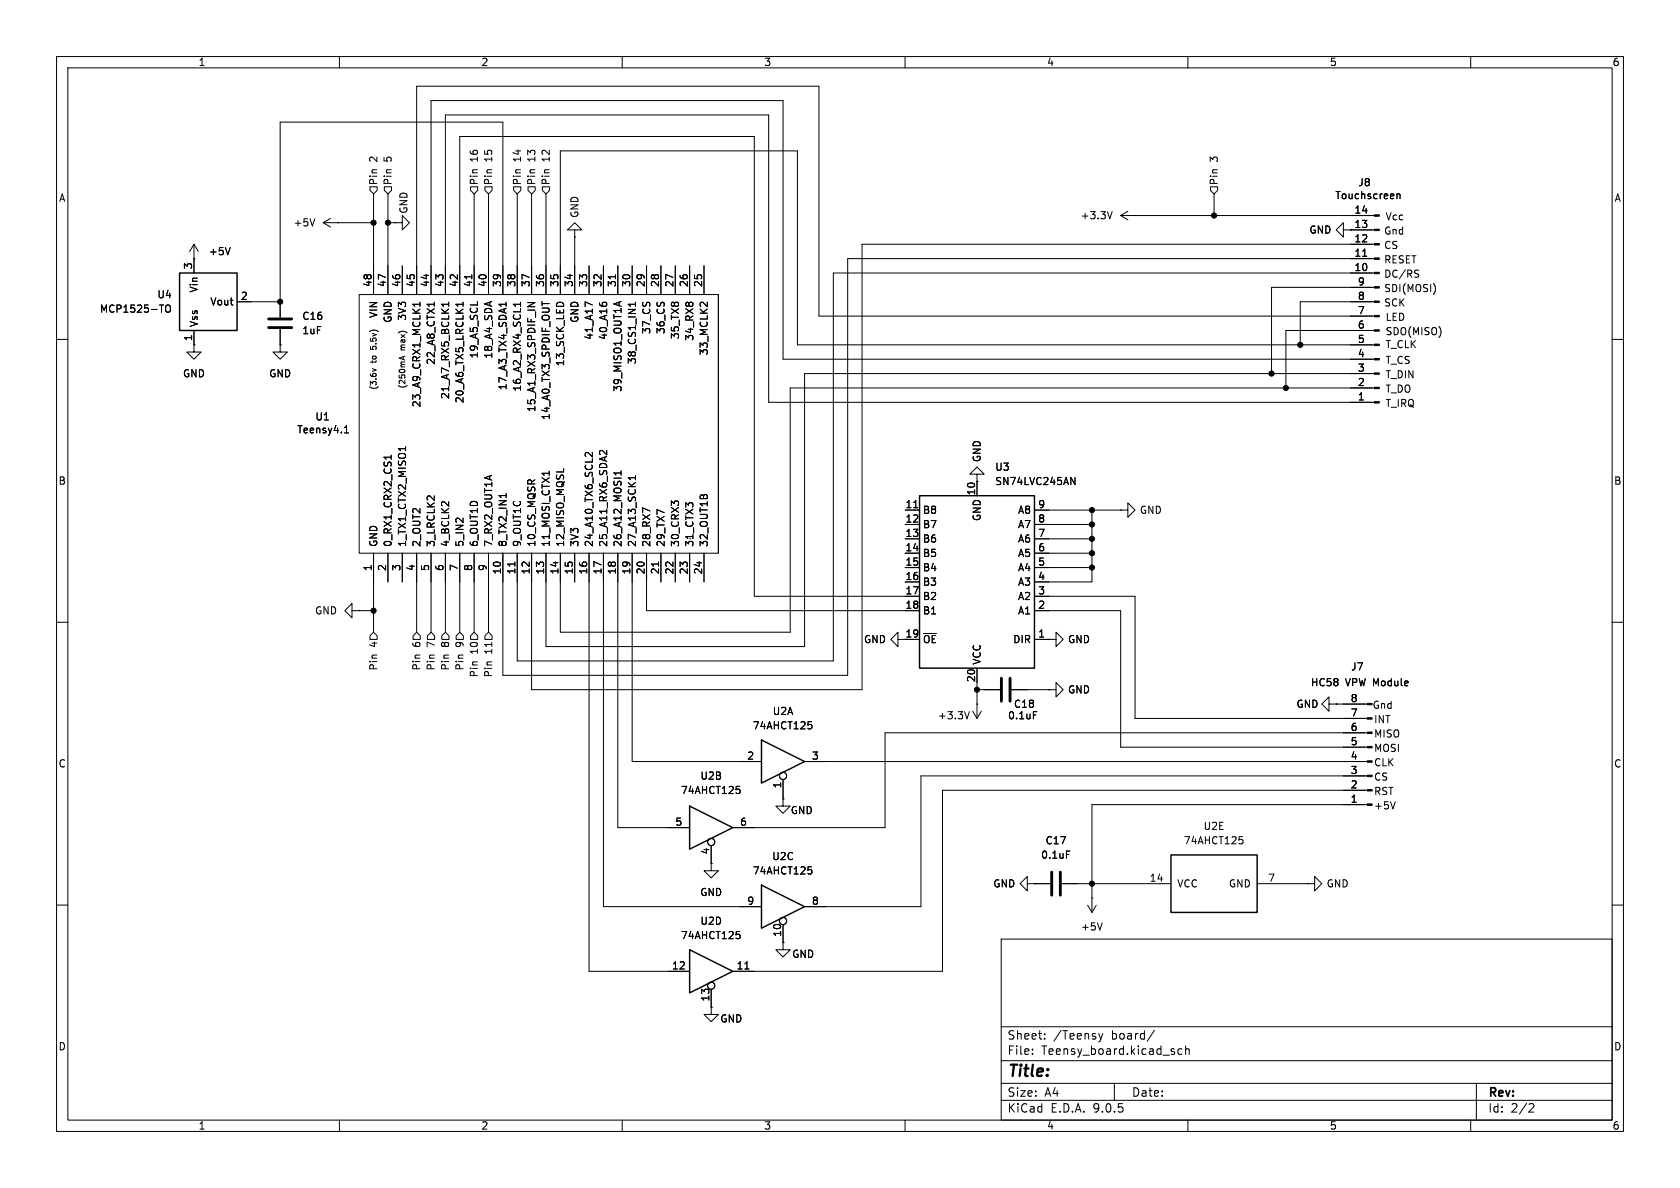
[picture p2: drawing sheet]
<svg xmlns="http://www.w3.org/2000/svg" width="297mm" height="210mm" viewBox="0 0 297 210" stroke-linecap="round" stroke-linejoin="round" font-family="sans-serif">
<g fill="none" stroke="#000" stroke-width=".18">
<path d="M10 10h277v190h-277zM12 12h273v186h-273zM60 10v2M110 10v2M160 10v2M210 10v2M260 10v2M55.6 38.7l-.4 1.2M57.1 39.4l1.3 .7M57.1 39.4h8.9M58.4 38.6l-1.3 .8M59.7 39.4h.1"/>
<path d="M65.4 33h1.3v.7l-.7 .6-.6-.6zM66 34.3v17.8M67.9 33h1.3v.7l-.6 .6-.7-.6zM68.6 39.4h1.2M68.6 34.3v17.8M69.8 39.4h1.3v-1.3l1.3 1.3-1.3 1.2v-1.2M69.8 39.4h.1M83.2 33h1.3v.7l-.7 .6-.6-.6zM83.8 34.3v17.8M85.7 33h1.3v.7l-.6 .6-.7-.6zM86.4 34.3v17.8M90.8 33h1.3v.7l-.7 .6-.6-.6z"/>
<path d="M91.4 34.3v17.8M93.3 33h1.3v.7l-.6 .6-.7-.6zM94 34.3v17.8M95.9 33h1.3v.7l-.7 .6-.6-.6zM96.5 34.3v17.8M196.6 37.4l-.4 1.3M198.1 38.1l1.3 .8M198.1 38.1h44.9M199.4 37.3l-1.3 .8M200.7 38.1h.1M214 33h1.3v.7l-.7 .6-.6-.6zM214.6 34.3v3.8"/>
<path d="M247 34.3v.8M247 34.4l.1-.1h.3l.1 .8M29.3 54.1l.3-.2a.43 .43 0 0 1 .5 .4v.5a.42 .42 0 0 1-.4 .4 .42 .42 0 0 1-.4-.4zM34.3 45.7h.1M34.3 43.2l-.8 1.3M34.3 43.2l.8 1.3M34.3 43.2v5.1M34.3 58.4v2.6M40.7 43.8l-.4 1.2M41.9 53.3h7.6M49.5 58.2v2.8M63.5 52.1h63.5v45.7h-63.5z"/>
<path d="M71.1 47v5.1M73.7 52.1v-36.9h71.1v40.7h98.2M74.2 53.4v.8M74.2 53.8h-1.2l.3 .4M76.2 52.1v-34.3h62.2v45.7h104.6M76.8 53.4v.8M78.7 52.1v-31.8h57.2v50.8h107.1M79.3 53.8h-1.3l.4 .4M79.3 53.4v.8M81.3 52.1v-28h52v81.3h29.3M81.9 53.8h-1.3l.4 .4M81.9 53.4v.8"/>
<path d="M83.4 48.6v.7M84.4 53.3v.6M88.9 52.1v-30.5h-39.4v34.5M89.5 53.4v.8M89.5 53.8h-1.3l.2 .1M92 53.8h-1.3l.4 .4M92 53.4v.8M93.3 53.5h1.3l-1.3 .7M95.8 53.3v.7M99.1 52.1v-25.4h41.9v34.3h102M101.6 40.6h1.3l-1.3-1.2-1.3 1.2h1.3v1.3M101.6 41.9h.1"/>
<path d="M101.6 41.9v10.2M104.1 47v5.1M104.7 53.9l-1.3-.5v.8M106.5 53.5l.2-.1 .5 .1M106.7 47v5.1M108.8 48.6v.7M109.2 47v5.1M109.4 53.4v.6M109.8 53.3l-1.3 .4M111.8 47v5.1M112.3 53.4v.8M112.3 53.8h-1.2l.3 .4"/>
<path d="M114.3 47v5.1M116.8 47v5.1M119.4 47v5.1M121.9 47v5.1M124.5 47v5.1M125 53.4v.8l-.7-.7-.3-.1-.2 .1M127 52.1v45.7M237.5 40.6v-1.2l-1.3 1.2 1.3 1.3v-1.3h1.3M238.8 40.6h.1M238.8 40.6h4.2M240.9 45.3h.7M243 58.4h-15.7v10.2"/>
<path d="M243 53.3h-13.1v7.7M243 50.8h-18.2v15.2M243 48.3h-95.7v68.5h-55.9v-19M243 45.7h-93.1v73.7h-61v-21.6M243 43.2h-90.6v78.7h-58.4v-24.1M250.6 48.4l.2 .3-.2 .3M250.6 47.7l.2 .1M253.7 50.7v.8M10 60h2M34.3 61v1.2h1.3l-1.3 1.3-1.3-1.3h1.3M34.3 61h.1M49.5 61v1.2h1.3l-1.3 1.3-1.2-1.3h1.2"/>
<path d="M49.5 61h.1M60.9 76.5h.7M60.9 75.6l.4-.3v1.2M65.8 65.2l.7 .2M71.3 63.1v.4M71.6 63l-1 .3 1 .3M71.7 79v.7M104.7 80v.8l-.9-.8-.3 .1-.1 .4M107.3 79.6v.8l-.9-.8-.4 .1v.5M243 68.6h-103.3v43.2h-40.6v-14M243 66h-100.8v48.3h-45.7v-16.5M285 60h2"/>
<path d="M66 97.8v14M68.6 97.8v5.1M69.2 80.5v.7M69.2 80.8h-1.3l.3 .3M71.1 97.8v5.1M73.7 97.8v14M76.2 97.8v14M78.7 97.8v14M81.3 97.8v14M83.8 97.8v14M86.4 97.8v14M89.5 87.2v.8"/>
<path d="M91 99.4v.7M97.1 83.3v.7M101.6 97.8v5.1M104.1 97.8v73.9h17.8M106.7 97.8v62.5h27.9M109.2 97.8v48.5h12.7M109.8 83.2v.8M109.8 83.6h-1.3l.4 .4M111.8 97.8v36.8h22.8M112.3 84.1v.7M112.3 84.5h-1.2l.3 .3M114.3 97.8v10.2h48.3"/>
<path d="M114.9 90.3l-1.3-.5v.8M116.4 99.4v.7M116.8 97.8v5.1M119.4 97.8v5.1M121.9 97.8v5.1M124.5 97.8v5.1M160 97.8h2.6M160 95.3h2.6M160 92.7h2.6M160 90.2h2.6M161.5 89.8h.8M172.7 83.8h1.3l-1.3-1.2-1.3 1.2h1.3v1.3"/>
<path d="M172.7 85.1h.1M172.7 85.1v2.5M182.9 97.8h10.1M182.9 95.3h10.1M182.9 92.7h10.1M182.9 90.2h15.2M189.3 84.4l.7 1.3v-1.3M193 90.2v12.7h-10.1M198.1 90.2h1.3v-1.3l1.3 1.3-1.3 1.2v-1.2M198.1 90.2h.1M10 110h2M62.2 108v-1.3l-1.2 1.3 1.2 1.2v-1.2h1.3"/>
<path d="M63.5 108h.1M63.5 108h2.5M65.4 112.4l.6-.6 .7 .6v.6h-1.3zM73.7 111.8l.6 .6v.6h-1.3v-.6zM75.6 112.4l.6-.6 .6 .6v.6h-1.2zM78.7 111.8l.7 .6v.6h-1.3v-.6zM81.3 111.8l.6 .6v.6h-1.3v-.6zM83.2 112.4l.6-.6 .7 .6v.6h-1.3zM86.4 111.8l.6 .6v.6h-1.3v-.6zM158.7 113v-1.2l-1.2 1.2 1.2 1.3v-1.3h3.9M160 102.9h2.6M160 100.3h2.6"/>
<path d="M172.7 118.1v8.9M182.9 108h15.2v24.1h43.6M182.9 105.4h17.8v21.6h41M182.9 113h2.5M182.9 100.3h10.1M185.4 113h1.3v-1.2l1.3 1.2-1.3 1.3v-1.3M185.4 113h.1M285 110h2M130.2 139h.6M130.3 139.5h.3l.2 .2-.1 .5-.4 .1M138.4 137.8v3.4M142.2 134.6h99.5"/>
<path d="M142.9 127.6h.6M143 128.1h.3l.2 .2-.1 .5h-.4M171.4 125.8l-.4 1.3M172 125.7l.7 1.3M172.7 124.5h.1M172.7 121.9h4.1M173.5 125.7l-.8 1.3M178.8 121.9h6.6M182.7 125.8h.6M185.4 121.9h1.3v-1.2l1.3 1.2-1.3 1.3v-1.3M185.4 121.9h.1M234.9 124.5v-1.3l-1.2 1.3 1.2 1.2v-1.2h1.3"/>
<path d="M236.2 124.5h.1M236.2 124.5h5.5M241.7 139.7h-75.1v32h-37.1M241.7 137.2h-78.9v23.1h-20.6M241.7 129.5h-85.2v16.8h-27M125.7 152.7v1.2h1.3l-1.3 1.3-1.2-1.3h1.2M125.7 152.7h.1M125.7 149.5v3.2M138.4 141.2v1.3h1.3l-1.3 1.3-1.2-1.3h1.2M138.4 141.2h.1M142.9 153.2h.6M143 153.7h.3l.2 .3-.1 .4-.4 .1"/>
<path d="M181.6 156.2v-1.3l-1.3 1.3 1.3 1.3v-1.3h1.3M182.9 156.2h.1M182.9 156.2h2.8M187.7 156.2h19.3M188.5 150.4h.6M193 158.8h.1M219.1 147.9h.6M219.2 148.4h.3l.2 .2v.4l-.5 .2M222.2 156.2h8.9M231.1 156.2h1.3v-1.3l1.3 1.3-1.3 1.3v-1.3M231.1 156.2h.1M241.7 142.2h-48.7v19.1"/>
<path d="M246.7 141.7l-.4 1.3M10 160h2M125.7 178.1v1.2h1.3l-1.3 1.3-1.2-1.3h1.2M125.7 178.1h.1M125.7 174.9v3.2M130.2 164.7h.6M130.3 165.1h.3l.2 .3-.1 .5h-.4M131.7 171.3h.7M138.4 166.6v1.3h1.3l-1.3 1.3-1.2-1.3h1.2M138.4 166.6h.1M138.4 163.4v3.2M177 166h108v32h-108z"/>
<path d="M192.3 160l.7 1.3M193.8 160l-.8 1.3M194.9 163.1l-.5 1.3M285 160h2M60 198v2M110 198v2M160 198v2M177 194.5h108M177 191.5h108M177 187.5h108M177 181.5h108M182.5 186.3v.1"/>
<path d="M182.5 185.5v.1M184.7 183.6v.1M184.7 182.8v.1M194.2 182.7l.4 1M194.6 183.7l-.1 .4-.3 .1M195 182.7l-.4 1M197 191.5v3M204.1 182.1l-1.3 2M209 185.5l-.5-.1-.3 .3v.4l.2 .2h.6M209.6 185.5l.2-.1 .4 .1v.9M209.6 184.9v1.5M210 198v2"/>
<path d="M260 198v2M261 191.5v6.5M270.5 195.1l.5 .1 .2 .3-1 1.1h1"/>
<circle cx="138.4" cy="137.2" r=".63"/>
<circle cx="125.7" cy="148.8" r=".63"/>
<circle cx="125.7" cy="174.2" r=".63"/>
<circle cx="138.4" cy="162.8" r=".63"/>
</g>
<path d="M47.5 56.4h4.1M47.5 57.9h4.1M177 119.9v4.1M178.6 119.9v4.1M185.9 154.2v4M187.5 154.2v4" fill="none" stroke="#000" stroke-width=".51"/>
<path d="M31.7 48.3h10.2v10.1h-10.2zM162.6 87.6h20.3v30.5h-20.3zM134.6 130.8l7.6 3.8-7.6 3.8zM121.9 142.5l7.6 3.8-7.6 3.8zM134.6 156.5l7.6 3.8-7.6 3.8zM207 151.1h15.2v10.2h-15.2zM121.9 167.9l7.6 3.8-7.6 3.8z" fill="none" stroke="#000" stroke-width=".25"/>
<g fill="#000" stroke="#000" stroke-width=".18">
<path d="M243 38h.8v.2h-.8zM243 58.3h.8v.2h-.8zM243 55.8h.8v.2h-.8zM243 53.2h.8v.3h-.8zM243 50.7h.8v.2h-.8zM243 48.1h.8v.3h-.8zM243 45.6h.8v.2h-.8zM243 43.1h.8v.2h-.8zM243 40.5h.8v.3h-.8zM243 71h.8v.2h-.8zM243 68.5h.8v.2h-.8zM243 65.9h.8v.3h-.8z"/>
<path d="M243 63.4h.8v.2h-.8zM243 60.8h.8v.3h-.8zM241.7 139.6h.9v.2h-.9zM241.7 137h.9v.3h-.9zM241.7 134.5h.9v.2h-.9zM241.7 132h.9v.2h-.9zM241.7 129.4h.9v.3h-.9zM241.7 126.9h.9v.2h-.9zM241.7 124.3h.9v.3h-.9zM241.7 142.1h.9v.3h-.9z"/>
<circle cx="66" cy="39.4" r=".46"/>
<circle cx="68.6" cy="39.4" r=".46"/>
<circle cx="214.6" cy="38.1" r=".46"/>
<circle cx="49.5" cy="53.3" r=".46"/>
<circle cx="224.8" cy="66" r=".46"/>
<circle cx="227.3" cy="68.6" r=".46"/>
<circle cx="229.9" cy="61" r=".46"/>
<circle cx="193" cy="97.8" r=".46"/>
<circle cx="193" cy="90.2" r=".46"/>
<circle cx="193" cy="92.7" r=".46"/>
<circle cx="193" cy="95.3" r=".46"/>
<circle cx="66" cy="108" r=".46"/>
<circle cx="193" cy="100.3" r=".46"/>
<circle cx="172.7" cy="121.9" r=".46"/>
<circle cx="193" cy="156.2" r=".46"/>
</g>
<text font-size="2.8" x="178" y="190.9">Title:</text>
<g font-size="2.1">
<text x="178" y="184">Sheet:</text>
<text x="186.2" y="184">/Teensy</text>
<text x="196.5" y="184">board/</text>
<text x="178" y="186.7">File:</text>
<text x="184.1" y="186.7">Teensy_board.kicad_sch</text>
<text x="178" y="196.9">KiCad</text>
<text x="178" y="194.1">Size:</text>
<text x="184.7" y="194.1">A4</text>
<text x="185.7" y="196.9">E.D.A.</text>
<text x="193.3" y="196.9">9.0.5</text>
<text x="200" y="194.1">Date:</text>
<text x="263" y="194.3">Rev:</text>
<text x="263" y="196.9">Id:</text>
<text x="267.1" y="196.9">2/2</text>
</g>
<g font-size="1.8">
<text x="35" y="11.9">1</text>
<text x="85" y="11.9">2</text>
<text x="135" y="11.9">3</text>
<text x="185" y="11.9">4</text>
<text x="235" y="11.9">5</text>
<text x="285" y="11.9">6</text>
<text x="66.9" y="28.6" transform="rotate(-90 66.9 28.6)">2</text>
<text x="69.4" y="28.6" transform="rotate(-90 69.4 28.6)">5</text>
<text x="84.7" y="28.6" transform="rotate(-90 84.7 28.6)">16</text>
<text x="87.2" y="28.6" transform="rotate(-90 87.2 28.6)">15</text>
<text x="92.3" y="28.6" transform="rotate(-90 92.3 28.6)">14</text>
<text x="94.8" y="28.6" transform="rotate(-90 94.8 28.6)">13</text>
<text x="97.4" y="28.6" transform="rotate(-90 97.4 28.6)">12</text>
<text x="215.5" y="28.6" transform="rotate(-90 215.5 28.6)">3</text>
<text x="10.3" y="35.9">A</text>
<text x="66.9" y="32.8" transform="rotate(-90 66.9 32.8)">Pin</text>
<text x="69.4" y="32.8" transform="rotate(-90 69.4 32.8)">Pin</text>
<text x="84.7" y="32.8" transform="rotate(-90 84.7 32.8)">Pin</text>
<text x="87.2" y="32.8" transform="rotate(-90 87.2 32.8)">Pin</text>
<text x="92.3" y="32.8" transform="rotate(-90 92.3 32.8)">Pin</text>
<text x="94.8" y="32.8" transform="rotate(-90 94.8 32.8)">Pin</text>
<text x="97.4" y="32.8" transform="rotate(-90 97.4 32.8)">Pin</text>
<text x="215.5" y="32.8" transform="rotate(-90 215.5 32.8)">Pin</text>
<text x="236" y="35.4">Touchscreen</text>
<text x="240" y="33.1">J8</text>
<text x="285.3" y="35.9">A</text>
<text x="51.8" y="40.2">+5V</text>
<text x="72.2" y="37.9" transform="rotate(-90 72.2 37.9)">GND</text>
<text x="102.5" y="38.6" transform="rotate(-90 102.5 38.6)">GND</text>
<text x="191" y="39">+3.3V</text>
<text x="231.4" y="41.5">GND</text>
<text x="239.4" y="40.4">13</text>
<text x="239.4" y="37.8">14</text>
<text x="244.6" y="41.6">Gnd</text>
<text x="244.9" y="39">Vcc</text>
<text x="34" y="47.7" transform="rotate(-90 34 47.7)">3</text>
<text x="36.8" y="45.3">+5V</text>
<text x="239.4" y="45.5">11</text>
<text x="239.4" y="42.9">12</text>
<text x="244.6" y="44.1">CS</text>
<text x="244.6" y="46.6">RESET</text>
<text x="27.7" y="52.9">U4</text>
<text x="35.2" y="51.8" transform="rotate(-90 35.2 51.8)">Vin</text>
<text x="42.5" y="53.1">2</text>
<text x="65.8" y="50.8" transform="rotate(-90 65.8 50.8)">48</text>
<text x="68.3" y="50.8" transform="rotate(-90 68.3 50.8)">47</text>
<text x="70.9" y="50.8" transform="rotate(-90 70.9 50.8)">46</text>
<text x="73.4" y="50.8" transform="rotate(-90 73.4 50.8)">45</text>
<text x="75.9" y="50.8" transform="rotate(-90 75.9 50.8)">44</text>
<text x="78.5" y="50.8" transform="rotate(-90 78.5 50.8)">43</text>
<text x="81" y="50.8" transform="rotate(-90 81 50.8)">42</text>
<text x="83.6" y="50.8" transform="rotate(-90 83.6 50.8)">41</text>
<text x="86.1" y="50.8" transform="rotate(-90 86.1 50.8)">40</text>
<text x="88.6" y="50.8" transform="rotate(-90 88.6 50.8)">39</text>
<text x="91.2" y="50.8" transform="rotate(-90 91.2 50.8)">38</text>
<text x="93.7" y="50.8" transform="rotate(-90 93.7 50.8)">37</text>
<text x="96.3" y="50.8" transform="rotate(-90 96.3 50.8)">36</text>
<text x="98.8" y="50.8" transform="rotate(-90 98.8 50.8)">35</text>
<text x="101.3" y="50.8" transform="rotate(-90 101.3 50.8)">34</text>
<text x="103.9" y="50.8" transform="rotate(-90 103.9 50.8)">33</text>
<text x="106.4" y="50.8" transform="rotate(-90 106.4 50.8)">32</text>
<text x="109" y="50.8" transform="rotate(-90 109 50.8)">31</text>
<text x="111.5" y="50.8" transform="rotate(-90 111.5 50.8)">30</text>
<text x="114" y="50.8" transform="rotate(-90 114 50.8)">29</text>
<text x="116.6" y="50.8" transform="rotate(-90 116.6 50.8)">28</text>
<text x="119.1" y="50.8" transform="rotate(-90 119.1 50.8)">27</text>
<text x="121.7" y="50.8" transform="rotate(-90 121.7 50.8)">26</text>
<text x="124.2" y="50.8" transform="rotate(-90 124.2 50.8)">25</text>
<text x="239.4" y="48">10</text>
<text x="240" y="53.1">8</text>
<text x="240" y="50.5">9</text>
<text x="244.6" y="49.2">DC/RS</text>
<text x="244.6" y="51.7">SDI(MOSI)</text>
<text x="17.6" y="55.5">MCP1525-TO</text>
<text x="35.2" y="57.9" transform="rotate(-90 35.2 57.9)">Vss</text>
<text x="37.1" y="54.2">Vout</text>
<text x="53.3" y="59.3">1uF</text>
<text x="53.3" y="56.7">C16</text>
<text x="66.9" y="56.3" transform="rotate(-90 66.9 56.3)">VIN</text>
<text x="69.4" y="57.2" transform="rotate(-90 69.4 57.2)">GND</text>
<text x="72" y="56.8" transform="rotate(-90 72 56.8)">3V3</text>
<text x="102.5" y="57.2" transform="rotate(-90 102.5 57.2)">GND</text>
<text x="115.2" y="59.2" transform="rotate(-90 115.2 59.2)">37_CS</text>
<text x="117.7" y="59.2" transform="rotate(-90 117.7 59.2)">36_CS</text>
<text x="240" y="58.2">6</text>
<text x="240" y="55.6">7</text>
<text x="244.6" y="54.3">SCK</text>
<text x="244.9" y="56.8">LED</text>
<text x="244.9" y="59.3">SDO(MISO)</text>
<text x="34" y="60.4" transform="rotate(-90 34 60.4)">1</text>
<text x="77.1" y="64.6" transform="rotate(-90 77.1 64.6)">22_A8_CTX1</text>
<text x="84.7" y="63.4" transform="rotate(-90 84.7 63.4)">19_A5_SCL</text>
<text x="87.2" y="63.5" transform="rotate(-90 87.2 63.5)">18_A4_SDA</text>
<text x="99.9" y="64.8" transform="rotate(-90 99.9 64.8)">13_SCK_LED</text>
<text x="105" y="60.2" transform="rotate(-90 105 60.2)">41_A17</text>
<text x="107.5" y="60.2" transform="rotate(-90 107.5 60.2)">40_A16</text>
<text x="112.6" y="64.5" transform="rotate(-90 112.6 64.5)">38_CS1_IN1</text>
<text x="120.2" y="60.1" transform="rotate(-90 120.2 60.1)">35_TX8</text>
<text x="122.8" y="60.4" transform="rotate(-90 122.8 60.4)">34_RX8</text>
<text x="125.3" y="62.9" transform="rotate(-90 125.3 62.9)">33_MCLK2</text>
<text x="240" y="65.8">3</text>
<text x="240" y="63.2">4</text>
<text x="240" y="60.7">5</text>
<text x="244.9" y="64.4">T_CS</text>
<text x="244.9" y="61.6">T_CLK</text>
<text x="32.3" y="66.9">GND</text>
<text x="47.5" y="66.9">GND</text>
<text x="79.6" y="70.6" transform="rotate(-90 79.6 70.6)">21_A7_RX5_BCLK1</text>
<text x="82.1" y="71.4" transform="rotate(-90 82.1 71.4)">20_A6_TX5_LRCLK1</text>
<text x="89.8" y="69.1" transform="rotate(-90 89.8 69.1)">17_A3_TX4_SDA1</text>
<text x="92.3" y="69.3" transform="rotate(-90 92.3 69.3)">16_A2_RX4_SCL1</text>
<text x="110.1" y="69.4" transform="rotate(-90 110.1 69.4)">39_MISO1_OUT1A</text>
<text x="240" y="70.9">1</text>
<text x="240" y="68.3">2</text>
<text x="244.9" y="69.5">T_DO</text>
<text x="244.9" y="67">T_DIN</text>
<text x="52.4" y="76.8">Teensy4.1</text>
<text x="55.7" y="74.5">U1</text>
<text x="74.5" y="72.1" transform="rotate(-90 74.5 72.1)">23_A9_CRX1_MCLK1</text>
<text x="94.8" y="72.9" transform="rotate(-90 94.8 72.9)">15_A1_RX3_SPDIF_IN</text>
<text x="97.4" y="74.3" transform="rotate(-90 97.4 74.3)">14_A0_TX3_SPDIF_OUT</text>
<text x="244.9" y="72">T_IRQ</text>
<text x="173.6" y="81.8" transform="rotate(-90 173.6 81.8)">GND</text>
<text x="175.8" y="83.4">U3</text>
<text x="10.3" y="85.9">B</text>
<text x="160" y="89.9">11</text>
<text x="172.5" y="87.7" transform="rotate(-90 172.5 87.7)">10</text>
<text x="175.8" y="86">SN74LVC245AN</text>
<text x="183.4" y="89.9">9</text>
<text x="285.3" y="85.9">B</text>
<text x="160" y="95">13</text>
<text x="160" y="92.5">12</text>
<text x="163.1" y="93.6">B7</text>
<text x="163.1" y="91">B8</text>
<text x="173.6" y="92.2" transform="rotate(-90 173.6 92.2)">GND</text>
<text x="179.9" y="93.6">A7</text>
<text x="179.9" y="91">A8</text>
<text x="183.4" y="95">7</text>
<text x="183.4" y="92.5">8</text>
<text x="201.4" y="91">GND</text>
<text x="65.8" y="101" transform="rotate(-90 65.8 101)">1</text>
<text x="66.9" y="96.8" transform="rotate(-90 66.9 96.8)">GND</text>
<text x="68.3" y="101" transform="rotate(-90 68.3 101)">2</text>
<text x="69.4" y="96.8" transform="rotate(-90 69.4 96.8)">0_RX1_CRX2_CS1</text>
<text x="70.9" y="101" transform="rotate(-90 70.9 101)">3</text>
<text x="72" y="96.8" transform="rotate(-90 72 96.8)">1_TX1_CTX2_MISO1</text>
<text x="73.4" y="101" transform="rotate(-90 73.4 101)">4</text>
<text x="74.5" y="96.8" transform="rotate(-90 74.5 96.8)">2_OUT2</text>
<text x="75.9" y="101" transform="rotate(-90 75.9 101)">5</text>
<text x="77.1" y="96.8" transform="rotate(-90 77.1 96.8)">3_LRCLK2</text>
<text x="78.5" y="101" transform="rotate(-90 78.5 101)">6</text>
<text x="79.6" y="96.8" transform="rotate(-90 79.6 96.8)">4_BCLK2</text>
<text x="81" y="101" transform="rotate(-90 81 101)">7</text>
<text x="82.1" y="96.8" transform="rotate(-90 82.1 96.8)">5_IN2</text>
<text x="83.6" y="101" transform="rotate(-90 83.6 101)">8</text>
<text x="84.7" y="96.8" transform="rotate(-90 84.7 96.8)">6_OUT1D</text>
<text x="86.1" y="101" transform="rotate(-90 86.1 101)">9</text>
<text x="87.2" y="96.8" transform="rotate(-90 87.2 96.8)">7_RX2_OUT1A</text>
<text x="88.6" y="101.6" transform="rotate(-90 88.6 101.6)">10</text>
<text x="89.8" y="96.8" transform="rotate(-90 89.8 96.8)">8_TX2_IN1</text>
<text x="91.2" y="101.6" transform="rotate(-90 91.2 101.6)">11</text>
<text x="92.3" y="96.8" transform="rotate(-90 92.3 96.8)">9_OUT1C</text>
<text x="93.7" y="101.6" transform="rotate(-90 93.7 101.6)">12</text>
<text x="94.8" y="96.8" transform="rotate(-90 94.8 96.8)">10_CS_MQSR</text>
<text x="96.3" y="101.6" transform="rotate(-90 96.3 101.6)">13</text>
<text x="97.4" y="96.8" transform="rotate(-90 97.4 96.8)">11_MOSI_CTX1</text>
<text x="98.8" y="101.6" transform="rotate(-90 98.8 101.6)">14</text>
<text x="99.9" y="96.8" transform="rotate(-90 99.9 96.8)">12_MISO_MQSL</text>
<text x="101.3" y="101.6" transform="rotate(-90 101.3 101.6)">15</text>
<text x="102.5" y="96.8" transform="rotate(-90 102.5 96.8)">3V3</text>
<text x="103.9" y="101.6" transform="rotate(-90 103.9 101.6)">16</text>
<text x="105" y="96.8" transform="rotate(-90 105 96.8)">24_A10_TX6_SCL2</text>
<text x="106.4" y="101.6" transform="rotate(-90 106.4 101.6)">17</text>
<text x="107.5" y="96.8" transform="rotate(-90 107.5 96.8)">25_A11_RX6_SDA2</text>
<text x="109" y="101.6" transform="rotate(-90 109 101.6)">18</text>
<text x="110.1" y="96.8" transform="rotate(-90 110.1 96.8)">26_A12_MOSI1</text>
<text x="111.5" y="101.6" transform="rotate(-90 111.5 101.6)">19</text>
<text x="112.6" y="96.8" transform="rotate(-90 112.6 96.8)">27_A13_SCK1</text>
<text x="114" y="101.6" transform="rotate(-90 114 101.6)">20</text>
<text x="115.2" y="96.8" transform="rotate(-90 115.2 96.8)">28_RX7</text>
<text x="116.6" y="101.6" transform="rotate(-90 116.6 101.6)">21</text>
<text x="117.7" y="96.8" transform="rotate(-90 117.7 96.8)">29_TX7</text>
<text x="119.1" y="101.6" transform="rotate(-90 119.1 101.6)">22</text>
<text x="120.2" y="96.8" transform="rotate(-90 120.2 96.8)">30_CRX3</text>
<text x="121.7" y="101.6" transform="rotate(-90 121.7 101.6)">23</text>
<text x="122.8" y="96.8" transform="rotate(-90 122.8 96.8)">31_CTX3</text>
<text x="124.2" y="101.6" transform="rotate(-90 124.2 101.6)">24</text>
<text x="125.3" y="96.8" transform="rotate(-90 125.3 96.8)">32_OUT1B</text>
<text x="160" y="100.1">15</text>
<text x="160" y="97.5">14</text>
<text x="163.1" y="101.2">B4</text>
<text x="163.1" y="98.7">B5</text>
<text x="163.1" y="96.1">B6</text>
<text x="179.9" y="101.2">A4</text>
<text x="179.9" y="98.7">A5</text>
<text x="179.9" y="96.1">A6</text>
<text x="183.4" y="100.1">5</text>
<text x="183.4" y="97.5">6</text>
<text x="160" y="107.7">18</text>
<text x="160" y="105.2">17</text>
<text x="160" y="102.6">16</text>
<text x="163.1" y="106.3">B2</text>
<text x="163.1" y="103.7">B3</text>
<text x="179.9" y="106.3">A2</text>
<text x="179.9" y="103.7">A3</text>
<text x="183.4" y="107.7">2</text>
<text x="183.4" y="105.2">3</text>
<text x="183.4" y="102.6">4</text>
<text x="55.6" y="108.8">GND</text>
<text x="152.6" y="113.9">GND</text>
<text x="160" y="112.8">19</text>
<text x="163.1" y="113.9">~{OE}</text>
<text x="163.1" y="108.8">B1</text>
<text x="179" y="113.9">DIR</text>
<text x="179.9" y="108.8">A1</text>
<text x="183.4" y="112.8">1</text>
<text x="188.7" y="113.9">GND</text>
<text x="66.9" y="118.6" transform="rotate(-90 66.9 118.6)">Pin</text>
<text x="66.9" y="114.4" transform="rotate(-90 66.9 114.4)">4</text>
<text x="74.5" y="118.6" transform="rotate(-90 74.5 118.6)">Pin</text>
<text x="74.5" y="114.4" transform="rotate(-90 74.5 114.4)">6</text>
<text x="77.1" y="118.6" transform="rotate(-90 77.1 118.6)">Pin</text>
<text x="77.1" y="114.4" transform="rotate(-90 77.1 114.4)">7</text>
<text x="79.6" y="118.6" transform="rotate(-90 79.6 118.6)">Pin</text>
<text x="79.6" y="114.4" transform="rotate(-90 79.6 114.4)">8</text>
<text x="82.1" y="118.6" transform="rotate(-90 82.1 118.6)">Pin</text>
<text x="82.1" y="114.4" transform="rotate(-90 82.1 114.4)">9</text>
<text x="84.7" y="119.8" transform="rotate(-90 84.7 119.8)">Pin</text>
<text x="84.7" y="115.6" transform="rotate(-90 84.7 115.6)">10</text>
<text x="87.2" y="119.8" transform="rotate(-90 87.2 119.8)">Pin</text>
<text x="87.2" y="115.6" transform="rotate(-90 87.2 115.6)">11</text>
<text x="173.6" y="117.6" transform="rotate(-90 173.6 117.6)">VCC</text>
<text x="238.8" y="118.7">J7</text>
<text x="172.5" y="120.7" transform="rotate(-90 172.5 120.7)">20</text>
<text x="179.2" y="125.3">C18</text>
<text x="188.7" y="122.8">GND</text>
<text x="229.1" y="125.3">GND</text>
<text x="231.7" y="121.5">HC58</text>
<text x="237.8" y="121.5">VPW Module</text>
<text x="238.7" y="124.2">8</text>
<text x="242.6" y="125.4">Gnd</text>
<text x="133" y="129.1">74AHCT125</text>
<text x="136.5" y="126.6">U2A</text>
<text x="165.7" y="127.4">+3.3V</text>
<text x="178.1" y="127.4">0.1uF</text>
<text x="238.7" y="131.8">5</text>
<text x="238.7" y="129.3">6</text>
<text x="238.7" y="126.7">7</text>
<text x="242.8" y="127.9">INT</text>
<text x="242.8" y="130.5">MISO</text>
<text x="10.3" y="135.9">C</text>
<text x="132" y="134.4">2</text>
<text x="143.4" y="134.4">3</text>
<text x="238.7" y="136.9">3</text>
<text x="238.7" y="134.4">4</text>
<text x="242.8" y="135.5">CLK</text>
<text x="242.8" y="133">MOSI</text>
<text x="285.3" y="135.9">C</text>
<text x="120.3" y="140.6">74AHCT125</text>
<text x="123.7" y="138">U2B</text>
<text x="138.2" y="139.5" transform="rotate(-90 138.2 139.5)">1</text>
<text x="238.7" y="142">1</text>
<text x="238.7" y="139.4">2</text>
<text x="242.8" y="140.6">RST</text>
<text x="242.8" y="143.2">+5V</text>
<text x="242.8" y="138.1">CS</text>
<text x="119.3" y="146.1">5</text>
<text x="130.7" y="146.1">6</text>
<text x="139.7" y="144.1">GND</text>
<text x="184.7" y="149.5">C17</text>
<text x="209.2" y="149.5">74AHCT125</text>
<text x="212.7" y="146.9">U2E</text>
<text x="125.5" y="151.1" transform="rotate(-90 125.5 151.1)">4</text>
<text x="133" y="154.8">74AHCT125</text>
<text x="136.4" y="152.2">U2C</text>
<text x="184" y="152">0.1uF</text>
<text x="203.2" y="156">14</text>
<text x="224.1" y="156">7</text>
<text x="123.7" y="158.6">GND</text>
<text x="132" y="160">9</text>
<text x="143.4" y="160">8</text>
<text x="175.5" y="157.1">GND</text>
<text x="208" y="157.1">VCC</text>
<text x="217.2" y="157.1">GND</text>
<text x="234.4" y="157.1">GND</text>
<text x="120.3" y="166.2">74AHCT125</text>
<text x="123.7" y="163.7">U2D</text>
<text x="138.2" y="165.7" transform="rotate(-90 138.2 165.7)">10</text>
<text x="191" y="164.7">+5V</text>
<text x="118.7" y="171.5">12</text>
<text x="130.1" y="171.5">11</text>
<text x="139.9" y="169.5">GND</text>
<text x="125.5" y="177.1" transform="rotate(-90 125.5 177.1)">13</text>
<text x="10.3" y="185.9">D</text>
<text x="127.2" y="180.9">GND</text>
<text x="285.3" y="185.9">D</text>
<text x="35" y="199.9">1</text>
<text x="85" y="199.9">2</text>
<text x="135" y="199.9">3</text>
<text x="185" y="199.9">4</text>
<text x="235" y="199.9">5</text>
<text x="285" y="199.9">6</text>
</g>
<g font-size="1.4">
<text x="66.8" y="64.1" transform="rotate(-90 66.8 64.1)">to</text>
<text x="66.8" y="61.6" transform="rotate(-90 66.8 61.6)">5.5v)</text>
<text x="71.9" y="62" transform="rotate(-90 71.9 62)">max)</text>
<text x="66.8" y="69" transform="rotate(-90 66.8 69)">(3.6v</text>
<text x="71.9" y="68.8" transform="rotate(-90 71.9 68.8)">(250mA</text>
</g>
</svg>
